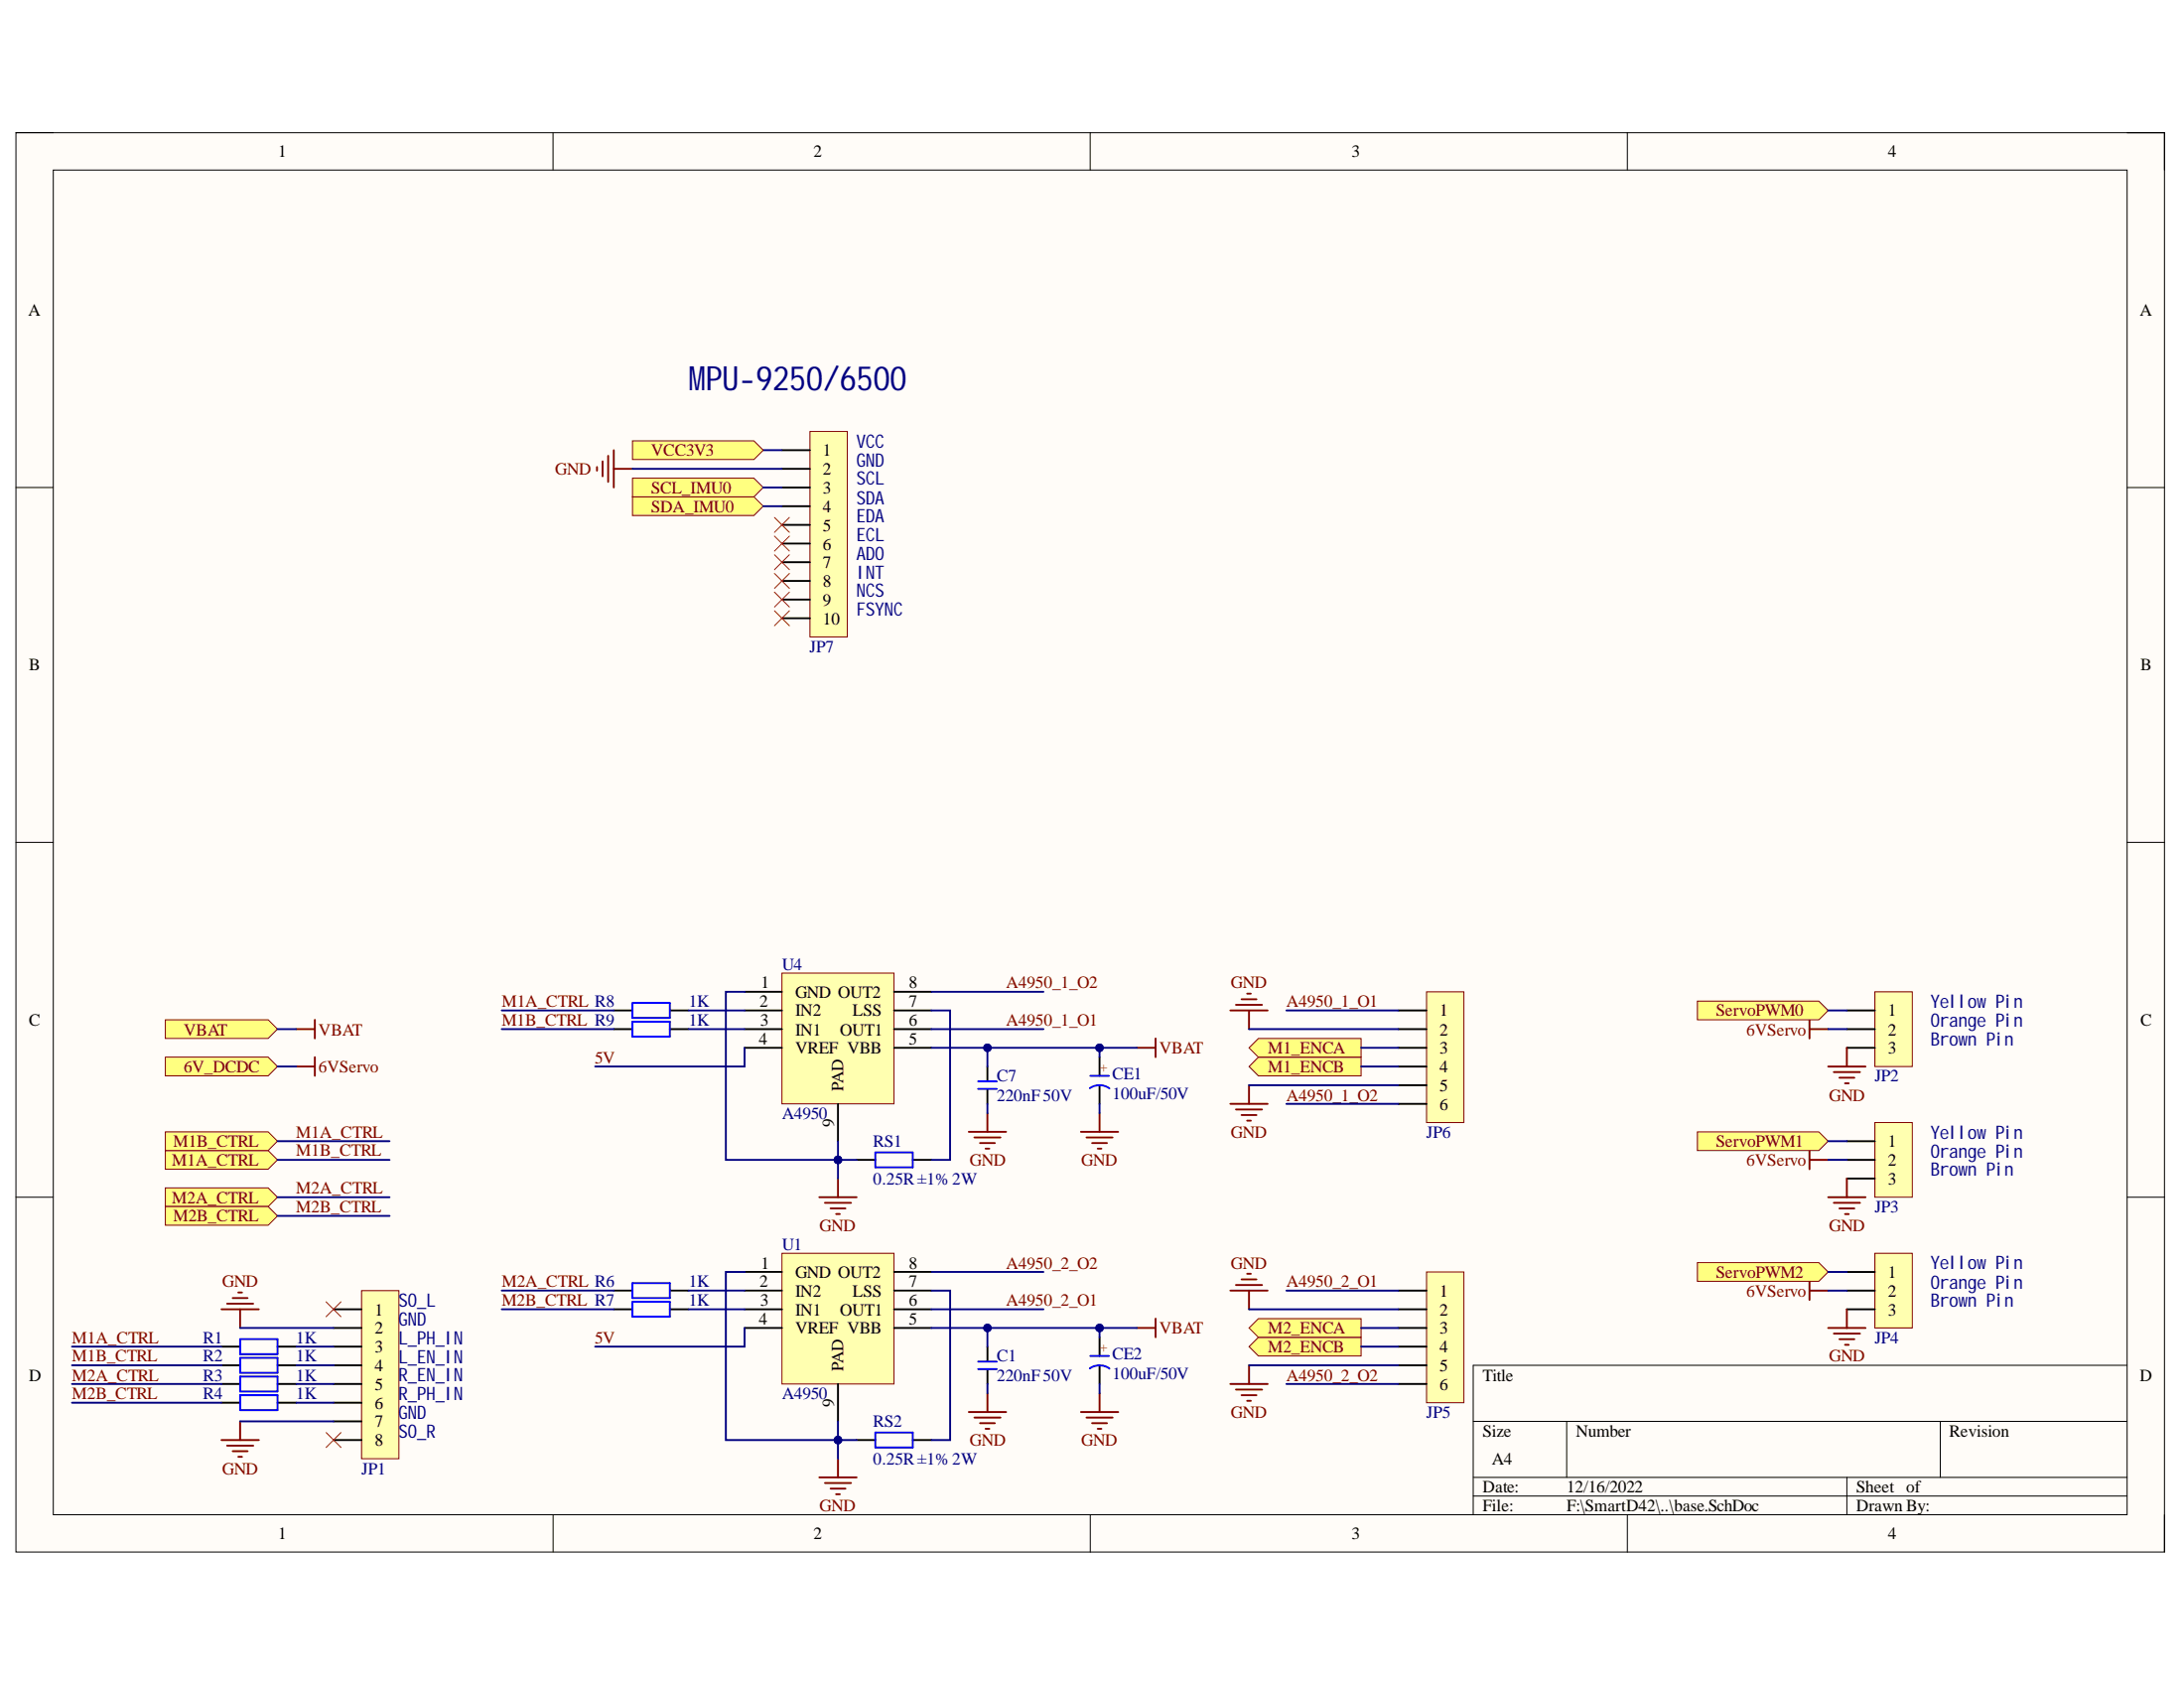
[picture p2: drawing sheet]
<svg xmlns="http://www.w3.org/2000/svg" width="279mm" height="216mm" viewBox="0 0 279 216" stroke-linecap="round" stroke-linejoin="round" font-family="sans-serif">
<path d="M2 17h274.9v181.5h-274.9z" fill-rule="evenodd" fill="#fffcf8"/>
<path d="M2 17h274.9v181.5h-274.9z" fill="none" stroke="#000" stroke-width=".13"/>
<path d="M6.8 21.8h265.3v171.9h-265.3z" fill-rule="evenodd" fill="#fffcf8"/>
<g fill="none" stroke="#000" stroke-width=".13">
<path d="M2 17h4.8M70.8 17v4.8M139.5 17v4.8M208.2 17v4.8M272.1 17h4.8v4.8M6.8 21.8h265.3v171.9h-265.3zM2 62.4h4.8M272.1 62.4h4.8M2 107.7h4.8M272.1 107.7h4.8M2 153.1h4.8M272.1 153.1h4.8"/>
<path d="M272.1 174.6h-83.6v19.1M70.8 193.7v4.8M139.5 193.7v4.8M188.5 181.8h83.6M188.5 189h83.6M188.5 191.3h83.6M200.4 181.8v7.2M208.2 193.7v4.8M236.3 189v4.7M248.2 181.8v7.2M276.9 193.7v4.8"/>
</g>
<path d="M37.9 131.6h2.4M40.3 130.4v2.4" fill="none" stroke="#800000" stroke-width=".24"/>
<path d="M21.2 130.4h13.1l1.2 1.2-1.2 1.2h-13.1z" fill-rule="evenodd" fill="#ffff80"/>
<path d="M21.2 130.4h13.1l1.2 1.2-1.2 1.2h-13.1z" fill="none" stroke="#800000" stroke-width=".13"/>
<path d="M46.3 165.1h4.7v21.5h-4.7z" fill-rule="evenodd" fill="#ffffb0"/>
<path d="M46.3 165.1h4.7v21.5h-4.7z" fill="none" stroke="#800000" stroke-width=".13"/>
<g fill="none" stroke="#000" stroke-width=".24">
<path d="M28.3 172.2h2.4M28.3 174.6h2.4M28.3 177h2.4M28.3 179.4h2.4M35.5 172.2h2.4M35.5 174.6h2.4M35.5 177h2.4M35.5 179.4h2.4M42.7 167.5h3.6M42.7 169.9h3.6M42.7 172.2h3.6M42.7 174.6h3.6"/>
<path d="M42.7 177h3.6M42.7 179.4h3.6M42.7 181.8h3.6M42.7 184.2h3.6"/>
</g>
<path d="M30.7 171.3h4.8v1.9h-4.8zM30.7 173.7h4.8v1.9h-4.8zM30.7 176.1h4.8v1.9h-4.8zM30.7 178.5h4.8v1.9h-4.8z" fill="none" stroke="#00f" stroke-width=".24"/>
<path d="M28.3 167.5h4.8M29 166.7h3.4M29.8 166h1.9M30.5 165.3h.5M30.7 167.5v2.4M28.3 184.2h4.8M29 184.9h3.4M29.8 185.6h1.9M30.5 186.3h.5M30.7 181.8v2.4" fill="none" stroke="#800000" stroke-width=".24"/>
<path d="M239.9 126.9h4.7v9.5h-4.7z" fill-rule="evenodd" fill="#ffffb0"/>
<path d="M239.9 126.9h4.7v9.5h-4.7z" fill="none" stroke="#800000" stroke-width=".13"/>
<path d="M236.3 129.2h3.6M236.3 131.6h3.6M236.3 134h3.6" fill="none" stroke="#000" stroke-width=".24"/>
<path d="M231.5 130.4v2.4M231.5 131.6h2.4M233.9 136.4h4.8M234.6 137.1h3.3M235.3 137.8h1.9M236 138.6h.5M236.3 134v2.4" fill="none" stroke="#800000" stroke-width=".24"/>
<path d="M217.1 128h15.6l1.2 1.2-1.2 1.2h-15.6z" fill-rule="evenodd" fill="#ffff80"/>
<path d="M217.1 128h15.6l1.2 1.2-1.2 1.2h-15.6z" fill="none" stroke="#800000" stroke-width=".13"/>
<path d="M239.9 143.6h4.7v9.5h-4.7z" fill-rule="evenodd" fill="#ffffb0"/>
<path d="M239.9 143.6h4.7v9.5h-4.7z" fill="none" stroke="#800000" stroke-width=".13"/>
<path d="M236.3 146h3.6M236.3 148.4h3.6M236.3 150.7h3.6" fill="none" stroke="#000" stroke-width=".24"/>
<path d="M231.5 147.2v2.3M231.5 148.4h2.4M233.9 153.1h4.8M234.6 153.8h3.3M235.3 154.6h1.9M236 155.3h.5M236.3 150.7v2.4" fill="none" stroke="#800000" stroke-width=".24"/>
<path d="M217.1 144.8h15.6l1.2 1.2-1.2 1.2h-15.6z" fill-rule="evenodd" fill="#ffff80"/>
<path d="M217.1 144.8h15.6l1.2 1.2-1.2 1.2h-15.6z" fill="none" stroke="#800000" stroke-width=".13"/>
<path d="M239.9 160.3h4.7v9.6h-4.7z" fill-rule="evenodd" fill="#ffffb0"/>
<path d="M239.9 160.3h4.7v9.6h-4.7z" fill="none" stroke="#800000" stroke-width=".13"/>
<path d="M236.3 162.7h3.6M236.3 165.1h3.6M236.3 167.5h3.6" fill="none" stroke="#000" stroke-width=".24"/>
<path d="M231.5 163.9v2.4M231.5 165.1h2.4M233.9 169.9h4.8M234.6 170.6h3.3M235.3 171.3h1.9M236 172h.5M236.3 167.5v2.4" fill="none" stroke="#800000" stroke-width=".24"/>
<path d="M217.1 161.5h15.6l1.2 1.2-1.2 1.2h-15.6z" fill-rule="evenodd" fill="#ffff80"/>
<path d="M217.1 161.5h15.6l1.2 1.2-1.2 1.2h-15.6z" fill="none" stroke="#800000" stroke-width=".13"/>
<path d="M41.7 166.5l1.9 1.9M43.6 166.5l-1.9 1.9M41.7 183.2l1.9 1.9M43.6 183.2l-1.9 1.9" fill="none" stroke="#f00" stroke-width=".13"/>
<path d="M103.6 55.2h4.8v26.3h-4.8z" fill-rule="evenodd" fill="#ffffb0"/>
<path d="M103.6 55.2h4.8v26.3h-4.8z" fill="none" stroke="#800000" stroke-width=".13"/>
<path d="M100 57.6h3.6M100 60h3.6M100 62.4h3.6M100 64.7h3.6M100 67.1h3.6M100 69.5h3.6M100 71.9h3.6M100 74.3h3.6M100 76.7h3.6M100 79.1h3.6" fill="none" stroke="#000" stroke-width=".24"/>
<path d="M99.1 66.2l1.9 1.9M99.1 68.6l1.9 1.9M99.1 71l1.9 1.9M99.1 73.3l1.9 2M99.1 75.7l1.9 1.9M99.1 78.1l1.9 1.9M101 66.2l-1.9 1.9M101 68.6l-1.9 1.9M101 71l-1.9 1.9M101 73.3l-1.9 2M101 75.7l-1.9 1.9M101 78.1l-1.9 1.9" fill="none" stroke="#f00" stroke-width=".13"/>
<path d="M76.4 59.7v.5M77.1 59v1.9M77.8 58.3v3.3M78.5 57.6v4.8M78.5 60h2.4" fill="none" stroke="#800000" stroke-width=".24"/>
<path d="M80.9 61.2h15.5l1.2 1.2-1.2 1.2h-15.5z" fill-rule="evenodd" fill="#ffff80"/>
<path d="M80.9 61.2h15.5l1.2 1.2-1.2 1.2h-15.5z" fill="none" stroke="#800000" stroke-width=".13"/>
<path d="M80.9 63.6h15.5l1.2 1.1-1.2 1.2h-15.5z" fill-rule="evenodd" fill="#ffff80"/>
<path d="M80.9 63.6h15.5l1.2 1.1-1.2 1.2h-15.5z" fill="none" stroke="#800000" stroke-width=".13"/>
<path d="M182.5 162.7h4.8v16.7h-4.8z" fill-rule="evenodd" fill="#ffffb0"/>
<path d="M182.5 162.7h4.8v16.7h-4.8z" fill="none" stroke="#800000" stroke-width=".13"/>
<path d="M178.9 165.1h3.6M178.9 167.5h3.6M178.9 169.9h3.6M178.9 172.2h3.6M178.9 174.6h3.6M178.9 177h3.6" fill="none" stroke="#000" stroke-width=".24"/>
<path d="M157.4 165.1h4.8M157.4 177h4.8M158.1 164.4h3.4M158.1 177.7h3.4M158.8 163.6h1.9M158.8 178.5h1.9M159.5 162.9h.5M159.5 179.2h.5M159.8 165.1v2.4M159.8 174.6v2.4" fill="none" stroke="#800000" stroke-width=".24"/>
<path d="M100 124.5h14.4v16.7h-14.4z" fill-rule="evenodd" fill="#ffffb0"/>
<path d="M100 124.5h14.4v16.7h-14.4z" fill="none" stroke="#800000" stroke-width=".13"/>
<g fill="none" stroke="#000" stroke-width=".24">
<path d="M78.5 129.2h2.4M78.5 131.6h2.4M85.7 129.2h2.4M85.7 131.6h2.4M95.3 126.9h4.7M95.3 129.2h4.7M95.3 131.6h4.7M95.3 134h4.7M114.4 126.9h4.8M114.4 129.2h4.8M114.4 131.6h4.8M114.4 134h4.8"/>
<path d="M126.3 136.4v1.8M126.3 139.4v1.8M140.7 135.2v2.4M140.7 138.8v2.4M107.2 141.2v4.8M109.6 148.4h2.4M116.8 148.4h2.4"/>
</g>
<path d="M80.9 128.3h4.8v1.9h-4.8zM80.9 130.7h4.8v1.9h-4.8zM125.1 139.3h2.4M125.1 138.3h2.4M139.4 139.2a2.12 2.12 0 0 1 2.5 0M139.5 137.6h2.4M112 147.4h4.8v1.9h-4.8z" fill="none" stroke="#00f" stroke-width=".24"/>
<g fill="none" stroke="#800000" stroke-width=".24">
<path d="M104.8 153.1h4.8M105.5 153.8h3.4M106.2 154.6h2M107 155.3h.4M107.2 150.7v2.4M123.9 144.8h4.8M124.7 145.5h3.3M125.4 146.2h1.9M126.1 146.9h.5M126.3 142.4v2.4M138.3 144.8h4.8M139 145.5h3.3"/>
<path d="M139.7 146.2h1.9M140.4 146.9h.5M140.7 142.4v2.4"/>
</g>
<path d="M21.2 151.9h13.1l1.2 1.2-1.2 1.2h-13.1z" fill-rule="evenodd" fill="#ffff80"/>
<path d="M21.2 151.9h13.1l1.2 1.2-1.2 1.2h-13.1z" fill="none" stroke="#800000" stroke-width=".13"/>
<path d="M21.2 154.3h13.1l1.2 1.2-1.2 1.2h-13.1z" fill-rule="evenodd" fill="#ffff80"/>
<path d="M21.2 154.3h13.1l1.2 1.2-1.2 1.2h-13.1z" fill="none" stroke="#800000" stroke-width=".13"/>
<path d="M21.2 147.2h13.1l1.2 1.2-1.2 1.1h-13.1z" fill-rule="evenodd" fill="#ffff80"/>
<path d="M21.2 147.2h13.1l1.2 1.2-1.2 1.1h-13.1z" fill="none" stroke="#800000" stroke-width=".13"/>
<path d="M21.2 144.8h13.1l1.2 1.2-1.2 1.2h-13.1z" fill-rule="evenodd" fill="#ffff80"/>
<path d="M21.2 144.8h13.1l1.2 1.2-1.2 1.2h-13.1z" fill="none" stroke="#800000" stroke-width=".13"/>
<path d="M145.4 134h2.4M147.8 132.8v2.4" fill="none" stroke="#800000" stroke-width=".24"/>
<path d="M182.5 126.9h4.8v16.7h-4.8z" fill-rule="evenodd" fill="#ffffb0"/>
<path d="M182.5 126.9h4.8v16.7h-4.8z" fill="none" stroke="#800000" stroke-width=".13"/>
<path d="M178.9 129.2h3.6M178.9 131.6h3.6M178.9 134h3.6M178.9 136.4h3.6M178.9 138.8h3.6M178.9 141.2h3.6" fill="none" stroke="#000" stroke-width=".24"/>
<path d="M157.4 129.2h4.8M158.1 128.5h3.4M158.8 127.8h1.9M159.5 127.1h.5M159.8 129.2v2.4M159.8 138.8v2.4M157.4 141.2h4.8M158.1 141.9h3.4M158.8 142.6h1.9M159.5 143.3h.5" fill="none" stroke="#800000" stroke-width=".24"/>
<path d="M100 160.3h14.4v16.7h-14.4z" fill-rule="evenodd" fill="#ffffb0"/>
<path d="M100 160.3h14.4v16.7h-14.4z" fill="none" stroke="#800000" stroke-width=".13"/>
<g fill="none" stroke="#000" stroke-width=".24">
<path d="M78.5 165.1h2.4M78.5 167.5h2.4M85.7 165.1h2.4M85.7 167.5h2.4M95.3 162.7h4.7M95.3 165.1h4.7M95.3 167.5h4.7M95.3 169.9h4.7M107.2 177v4.8M114.4 162.7h4.8M114.4 165.1h4.8M114.4 167.5h4.8"/>
<path d="M114.4 169.9h4.8M126.3 172.2v1.8M126.3 175.2v1.8M140.7 171v2.4M140.7 174.6v2.4M109.6 184.2h2.4M116.8 184.2h2.4"/>
</g>
<path d="M80.9 164.1h4.8v1.9h-4.8zM80.9 166.5h4.8v1.9h-4.8zM125.1 175.1h2.4M125.1 174.2h2.4M139.4 175a2.12 2.12 0 0 1 2.5 0M139.5 173.4h2.4M112 183.2h4.8v1.9h-4.8z" fill="none" stroke="#00f" stroke-width=".24"/>
<g fill="none" stroke="#800000" stroke-width=".24">
<path d="M126.3 178.2v2.4M140.7 178.2v2.4M145.4 169.9h2.4M147.8 168.7v2.3M104.8 189h4.8M105.5 189.7h3.4M106.3 190.4h1.9M107 191.1h.4M107.2 186.6v2.4M123.9 180.6h4.8M124.7 181.3h3.3M125.4 182h1.9"/>
<path d="M126.1 182.7h.5M138.3 180.6h4.8M139 181.3h3.3M139.7 182h1.9M140.4 182.7h.5"/>
</g>
<path d="M161 135.2h13.1v2.4h-13.1l-1.2-1.2z" fill-rule="evenodd" fill="#ffff80"/>
<path d="M161 135.2h13.1v2.4h-13.1l-1.2-1.2z" fill="none" stroke="#800000" stroke-width=".13"/>
<path d="M159.8 134l1.2-1.2h13.1v2.4h-13.1z" fill-rule="evenodd" fill="#ffff80"/>
<path d="M159.8 134l1.2-1.2h13.1v2.4h-13.1z" fill="none" stroke="#800000" stroke-width=".13"/>
<path d="M159.8 172.2l1.2-1.2h13.1v2.4h-13.1z" fill-rule="evenodd" fill="#ffff80"/>
<path d="M159.8 172.2l1.2-1.2h13.1v2.4h-13.1z" fill="none" stroke="#800000" stroke-width=".13"/>
<path d="M159.8 169.9l1.2-1.2h13.1v2.3h-13.1z" fill-rule="evenodd" fill="#ffff80"/>
<path d="M159.8 169.9l1.2-1.2h13.1v2.3h-13.1z" fill="none" stroke="#800000" stroke-width=".13"/>
<path d="M37.9 136.4h2.4M40.3 135.2v2.4" fill="none" stroke="#800000" stroke-width=".24"/>
<path d="M21.2 135.2h13.1l1.2 1.2-1.2 1.2h-13.1z" fill-rule="evenodd" fill="#ffff80"/>
<path d="M21.2 135.2h13.1l1.2 1.2-1.2 1.2h-13.1z" fill="none" stroke="#800000" stroke-width=".13"/>
<g fill="none" stroke="#000080" stroke-width=".24">
<path d="M80.9 60h19.1M97.6 57.6h2.4M97.6 62.4h2.4M97.6 64.7h2.4M35.5 131.6h2.4M119.2 129.2h2.3v19.2h-2.3M233.9 131.6h2.4M233.9 129.2h2.4M107.2 148.4h2.4M233.9 148.4h2.4M233.9 146h2.4M9.2 179.4h19.1"/>
<path d="M9.2 177h19.1M9.2 174.6h19.1M9.2 172.2h19.1M30.7 169.9h12M37.9 172.2h4.8M37.9 179.4h4.8M37.9 177h4.8M37.9 174.6h4.8M159.8 174.6h19.1M159.8 167.5h19.1M164.6 177h14.3M164.6 165.1h14.3"/>
<path d="M174.1 169.9h4.8M174.1 172.2h4.8M233.9 165.1h2.4M233.9 162.7h2.4M30.7 181.8h12"/>
</g>
<circle cx="107.2" cy="148.4" r=".48" fill="#000080"/>
<circle cx="107.2" cy="148.4" r=".48" fill="none" stroke="#000080" stroke-width=".13"/>
<path d="M95.3 126.9h-2.4v21.5h14.3" fill="none" stroke="#000080" stroke-width=".24"/>
<circle cx="107.2" cy="148.4" r=".48" fill="#000080"/>
<circle cx="107.2" cy="148.4" r=".48" fill="none" stroke="#000080" stroke-width=".13"/>
<path d="M88.1 129.2h7.2M88.1 131.6h7.2M95.3 134v2.4h-19.2M119.2 131.6h14.3M119.2 126.9h14.3M126.3 134v2.4" fill="none" stroke="#000080" stroke-width=".24"/>
<circle cx="126.3" cy="134" r=".48" fill="#000080"/>
<circle cx="126.3" cy="134" r=".48" fill="none" stroke="#000080" stroke-width=".13"/>
<path d="M140.7 134h4.7M126.3 141.2v1.2M140.7 141.2v1.2" fill="none" stroke="#000080" stroke-width=".24"/>
<circle cx="140.7" cy="134" r=".48" fill="#000080"/>
<circle cx="140.7" cy="134" r=".48" fill="none" stroke="#000080" stroke-width=".13"/>
<g fill="none" stroke="#000080" stroke-width=".24">
<path d="M64.2 131.6h14.3M64.2 129.2h14.3M159.8 131.6h19.1M159.8 138.8h19.1M164.6 129.2h14.3M174.1 136.4h4.8M174.1 134h4.8M35.5 153.1h14.3M35.5 155.5h14.3M35.5 146h14.3M35.5 148.4h14.3M164.6 141.2h14.3"/>
<path d="M119.2 165.1h2.3v19.1h-2.3M107.2 184.2h2.4"/>
</g>
<circle cx="107.2" cy="184.2" r=".48" fill="#000080"/>
<circle cx="107.2" cy="184.2" r=".48" fill="none" stroke="#000080" stroke-width=".13"/>
<path d="M95.3 162.7h-2.4v21.5h14.3" fill="none" stroke="#000080" stroke-width=".24"/>
<circle cx="107.2" cy="184.2" r=".48" fill="#000080"/>
<circle cx="107.2" cy="184.2" r=".48" fill="none" stroke="#000080" stroke-width=".13"/>
<path d="M88.1 165.1h7.2M88.1 167.5h7.2M95.3 169.9v2.3h-19.2M119.2 167.5h14.3M119.2 162.7h14.3M126.3 169.9v2.3" fill="none" stroke="#000080" stroke-width=".24"/>
<circle cx="126.3" cy="169.8" r=".48" fill="#000080"/>
<circle cx="126.3" cy="169.8" r=".48" fill="none" stroke="#000080" stroke-width=".13"/>
<path d="M126.3 177v1.2M140.7 169.9h4.7M140.7 177v1.2" fill="none" stroke="#000080" stroke-width=".24"/>
<circle cx="140.7" cy="169.8" r=".48" fill="#000080"/>
<circle cx="140.7" cy="169.8" r=".48" fill="none" stroke="#000080" stroke-width=".13"/>
<path d="M64.2 167.5h14.3M64.2 165.1h14.3M119.2 169.9h21.5v1.1" fill="none" stroke="#000080" stroke-width=".24"/>
<circle cx="126.3" cy="169.8" r=".48" fill="#000080"/>
<circle cx="126.3" cy="169.8" r=".48" fill="none" stroke="#000080" stroke-width=".13"/>
<circle cx="140.7" cy="169.8" r=".48" fill="#000080"/>
<circle cx="140.7" cy="169.8" r=".48" fill="none" stroke="#000080" stroke-width=".13"/>
<path d="M119.2 134h21.5v1.2" fill="none" stroke="#000080" stroke-width=".24"/>
<circle cx="126.3" cy="134" r=".48" fill="#000080"/>
<circle cx="126.3" cy="134" r=".48" fill="none" stroke="#000080" stroke-width=".13"/>
<circle cx="140.7" cy="134" r=".48" fill="#000080"/>
<circle cx="140.7" cy="134" r=".48" fill="none" stroke="#000080" stroke-width=".13"/>
<path d="M107.2 181.8v4.8" fill="none" stroke="#000080" stroke-width=".24"/>
<circle cx="107.2" cy="184.2" r=".48" fill="#000080"/>
<circle cx="107.2" cy="184.2" r=".48" fill="none" stroke="#000080" stroke-width=".13"/>
<path d="M107.2 146v4.7" fill="none" stroke="#000080" stroke-width=".24"/>
<circle cx="107.2" cy="148.4" r=".48" fill="#000080"/>
<circle cx="107.2" cy="148.4" r=".48" fill="none" stroke="#000080" stroke-width=".13"/>
<path d="M35.5 136.4h2.4" fill="none" stroke="#000080" stroke-width=".24"/>
<path d="M80.9 56.4h15.5l1.2 1.2-1.2 1.2h-15.5z" fill-rule="evenodd" fill="#ffff80"/>
<path d="M80.9 56.4h15.5l1.2 1.2-1.2 1.2h-15.5z" fill="none" stroke="#800000" stroke-width=".13"/>
<g font-size="4.3" fill="#000080">
<text x="88.1" y="49.9">M</text>
<text x="90.3" y="49.9">PU-9250/6500</text>
</g>
<g font-size="2.4" fill="#000080">
<text x="109.6" y="57.3">VCC</text>
<text x="109.6" y="59.7">GND</text>
<text x="109.6" y="62">SCL</text>
<text x="109.6" y="64.5">SDA</text>
<text x="109.6" y="66.8">EDA</text>
<text x="109.6" y="69.2">ECL</text>
<text x="109.6" y="71.6">ADO</text>
<text x="109.6" y="74">INT</text>
<text x="109.6" y="76.4">NCS</text>
<text x="109.6" y="78.8">FSYNC</text>
<text x="247" y="129">Yellow Pin</text>
<text x="247" y="131.3">Orange Pin</text>
<text x="247" y="133.7">Brown Pin</text>
<text x="247" y="145.7">Yellow Pin</text>
<text x="247" y="148.1">Orange Pin</text>
<text x="247" y="150.4">Brown Pin</text>
<text x="51" y="167.2">SO_L</text>
<text x="247" y="162.3">Yellow Pin</text>
<text x="247" y="164.8">Orange Pin</text>
<text x="247" y="167.2">Brown Pin</text>
<text x="51" y="169.5">GND</text>
<text x="51" y="172">L_PH_IN</text>
<text x="51" y="174.3">L_EN_IN</text>
<text x="51" y="176.7">R_EN_IN</text>
<text x="51" y="179.1">R_PH_IN</text>
<text x="51" y="183.9">SO_R</text>
<text x="51" y="181.5">GND</text>
</g>
<g font-size="2.2">
<text x="35.6" y="20.1">1</text>
<text x="104.1" y="20.1">2</text>
<text x="172.9" y="20.1">3</text>
<text x="241.5" y="20.1">4</text>
<text x="3.6" y="40.4">A</text>
<text x="273.7" y="40.4">A</text>
<text x="105.3" y="58.3">1</text>
<text x="105.3" y="60.8">2</text>
<text x="105.3" y="63.1">3</text>
<text x="105.3" y="65.5">4</text>
<text x="105.3" y="67.9">5</text>
<text x="105.3" y="70.3">6</text>
<text x="105.3" y="72.7">7</text>
<text x="105.3" y="75">8</text>
<text x="105.3" y="77.5">9</text>
<text x="105.3" y="79.9">10</text>
<text x="3.7" y="85.8">B</text>
<text x="273.8" y="85.8">B</text>
<text x="3.7" y="131.2">C</text>
<text x="97.2" y="128.8">2</text>
<text x="97.2" y="131.2">3</text>
<text x="97.3" y="126.4">1</text>
<text x="101.7" y="127.6">GND OUT2</text>
<text x="101.7" y="130">IN2</text>
<text x="109.1" y="130">LSS</text>
<text x="116.3" y="131.2">6</text>
<text x="116.3" y="128.8">7</text>
<text x="116.3" y="126.4">8</text>
<text x="184.2" y="130">1</text>
<text x="241.5" y="130">1</text>
<text x="273.8" y="131.2">C</text>
<text x="97.1" y="133.6">4</text>
<text x="101.7" y="132.4">IN1</text>
<text x="101.7" y="134.8">VREF VBB</text>
<text x="107.5" y="132.4">OUT1</text>
<text x="116.3" y="133.6">5</text>
<text x="184.2" y="132.4">2</text>
<text x="184.2" y="134.8">3</text>
<text x="184.2" y="137.2">4</text>
<text x="241.5" y="132.4">2</text>
<text x="241.5" y="134.8">3</text>
<text x="107.9" y="139.5" transform="rotate(-90 107.9 139.5)">PAD</text>
<text x="184.2" y="139.5">5</text>
<text x="184.2" y="142">6</text>
<text x="106.7" y="144.1" transform="rotate(-90 106.7 144.1)">9</text>
<text x="241.5" y="146.7">1</text>
<text x="241.5" y="149.1">2</text>
<text x="241.5" y="151.5">3</text>
<text x="97.2" y="164.6">2</text>
<text x="97.2" y="167">3</text>
<text x="97.3" y="162.3">1</text>
<text x="101.7" y="163.4">GND OUT2</text>
<text x="101.7" y="165.8">IN2</text>
<text x="109.1" y="165.8">LSS</text>
<text x="116.3" y="167">6</text>
<text x="116.3" y="164.6">7</text>
<text x="116.3" y="162.3">8</text>
<text x="184.2" y="165.8">1</text>
<text x="241.5" y="163.4">1</text>
<text x="241.5" y="165.8">2</text>
<text x="47.9" y="168.3">1</text>
<text x="47.9" y="170.6">2</text>
<text x="47.9" y="173">3</text>
<text x="97.1" y="169.4">4</text>
<text x="101.7" y="168.3">IN1</text>
<text x="101.7" y="170.6">VREF VBB</text>
<text x="107.5" y="168.3">OUT1</text>
<text x="116.3" y="169.4">5</text>
<text x="184.2" y="168.3">2</text>
<text x="184.2" y="170.6">3</text>
<text x="184.2" y="173">4</text>
<text x="241.5" y="168.3">3</text>
<text x="3.7" y="176.6">D</text>
<text x="47.9" y="175.4">4</text>
<text x="47.9" y="177.8">5</text>
<text x="106.7" y="179.9" transform="rotate(-90 106.7 179.9)">9</text>
<text x="107.9" y="175.4" transform="rotate(-90 107.9 175.4)">PAD</text>
<text x="184.2" y="175.4">5</text>
<text x="184.2" y="177.8">6</text>
<text x="189.7" y="176.6">Title</text>
<text x="273.7" y="176.6">D</text>
<text x="47.9" y="180.2">6</text>
<text x="47.9" y="182.5">7</text>
<text x="47.9" y="184.9">8</text>
<text x="189.7" y="183.7">Size</text>
<text x="201.6" y="183.7">Number</text>
<text x="249.4" y="183.7">Revision</text>
<text x="189.7" y="190.9">Date:</text>
<text x="190.9" y="187.4">A4</text>
<text x="200.4" y="190.9">12/16/2022</text>
<text x="237.5" y="190.9">Sheet of</text>
<text x="35.6" y="196.9">1</text>
<text x="104.1" y="196.9">2</text>
<text x="172.9" y="196.9">3</text>
<text x="189.7" y="193.3">File:</text>
<text x="200.4" y="193.3">F:\SmartD42\..\base.SchDoc</text>
<text x="237.5" y="193.3">Drawn By:</text>
<text x="241.5" y="196.9">4</text>
</g>
<g font-size="2.2" fill="#800000">
<text x="83.3" y="58.3">VCC3V3</text>
<text x="71" y="60.8">GND</text>
<text x="83.3" y="63.1">SCL_IMU0</text>
<text x="83.3" y="65.5">SDA_IMU0</text>
<text x="64.2" y="128.8">M1A_CTRL R8</text>
<text x="64.2" y="131.2">M1B_CTRL R9</text>
<text x="128.7" y="131.2">A4950_1_O1</text>
<text x="128.7" y="126.4">A4950_1_O2</text>
<text x="157.5" y="126.4">GND</text>
<text x="164.6" y="128.8">A4950_1_O1</text>
<text x="219.5" y="130">ServoPWM0</text>
<text x="23.5" y="132.4">VBAT</text>
<text x="23.5" y="137.2">6V_DCDC</text>
<text x="40.8" y="132.4">VBAT</text>
<text x="40.8" y="137.2">6VServo</text>
<text x="76.1" y="136">5V</text>
<text x="148.3" y="134.8">VBAT</text>
<text x="162.2" y="137.2">M1_ENCB</text>
<text x="162.2" y="134.8">M1_ENCA</text>
<text x="223.4" y="132.4">6VServo</text>
<text x="164.6" y="140.8">A4950_1_O2</text>
<text x="234" y="140.8">GND</text>
<text x="22" y="149.1">M1A_CTRL</text>
<text x="22.2" y="146.7">M1B_CTRL</text>
<text x="37.9" y="145.5">M1A_CTRL</text>
<text x="37.9" y="147.9">M1B_CTRL</text>
<text x="124.1" y="149.1">GND</text>
<text x="138.3" y="149.1">GND</text>
<text x="157.5" y="145.5">GND</text>
<text x="219.5" y="146.7">ServoPWM1</text>
<text x="223.4" y="149.1">6VServo</text>
<text x="22" y="153.9">M2A_CTRL</text>
<text x="37.9" y="152.7">M2A_CTRL</text>
<text x="37.9" y="155.1">M2B_CTRL</text>
<text x="22.2" y="156.3">M2B_CTRL</text>
<text x="104.9" y="157.4">GND</text>
<text x="234" y="157.4">GND</text>
<text x="28.4" y="164.6">GND</text>
<text x="64.2" y="164.6">M2A_CTRL R6</text>
<text x="64.2" y="167">M2B_CTRL R7</text>
<text x="128.7" y="167">A4950_2_O1</text>
<text x="128.7" y="162.3">A4950_2_O2</text>
<text x="157.5" y="162.3">GND</text>
<text x="164.6" y="164.6">A4950_2_O1</text>
<text x="219.5" y="163.4">ServoPWM2</text>
<text x="223.4" y="165.8">6VServo</text>
<text x="9.2" y="171.8">M1A_CTRL</text>
<text x="76.1" y="171.8">5V</text>
<text x="148.3" y="170.6">VBAT</text>
<text x="162.2" y="173">M2_ENCB</text>
<text x="162.2" y="170.6">M2_ENCA</text>
<text x="9.2" y="176.6">M2A_CTRL</text>
<text x="9.2" y="179">M2B_CTRL</text>
<text x="9.2" y="174.2">M1B_CTRL</text>
<text x="164.6" y="176.6">A4950_2_O2</text>
<text x="234" y="174.2">GND</text>
<text x="124.1" y="184.9">GND</text>
<text x="138.3" y="184.9">GND</text>
<text x="157.5" y="181.4">GND</text>
<text x="28.4" y="188.5">GND</text>
<text x="104.9" y="193.3">GND</text>
</g>
<g font-size="2.2" fill="#000080">
<text x="103.6" y="83.4">JP7</text>
<text x="100" y="124.1">U4</text>
<text x="88.1" y="128.8">1K</text>
<text x="88.1" y="131.2">1K</text>
<text x="100" y="143.2">A4950</text>
<text x="127.5" y="138.3">C7</text>
<text x="127.5" y="140.8">220nF50V</text>
<text x="142.3" y="138.1">CE1</text>
<text x="142.3" y="140.5">100uF/50V</text>
<text x="239.8" y="138.3">JP2</text>
<text x="111.7" y="146.7">RS1</text>
<text x="182.5" y="145.5">JP6</text>
<text x="111.7" y="151.5">0.25R±1%2W</text>
<text x="239.8" y="155.1">JP3</text>
<text x="100" y="159.9">U1</text>
<text x="88.1" y="164.6">1K</text>
<text x="88.1" y="167">1K</text>
<text x="26" y="171.8">R1</text>
<text x="37.9" y="171.8">1K</text>
<text x="142.3" y="173.9">CE2</text>
<text x="239.8" y="171.8">JP4</text>
<text x="26" y="174.2">R2</text>
<text x="26" y="176.6">R3</text>
<text x="26" y="179">R4</text>
<text x="37.9" y="174.2">1K</text>
<text x="37.9" y="176.6">1K</text>
<text x="37.9" y="179">1K</text>
<text x="100" y="179">A4950</text>
<text x="127.5" y="174.2">C1</text>
<text x="127.5" y="176.6">220nF50V</text>
<text x="142.3" y="176.4">100uF/50V</text>
<text x="111.7" y="182.5">RS2</text>
<text x="182.5" y="181.4">JP5</text>
<text x="46.3" y="188.5">JP1</text>
<text x="111.7" y="187.4">0.25R±1%2W</text>
</g>
<g font-size="1.7" fill="#f00">
<text x="140.8" y="136.1" transform="rotate(90 140.8 136.1)">+</text>
<text x="140.8" y="172" transform="rotate(90 140.8 172)">+</text>
</g>
</svg>
